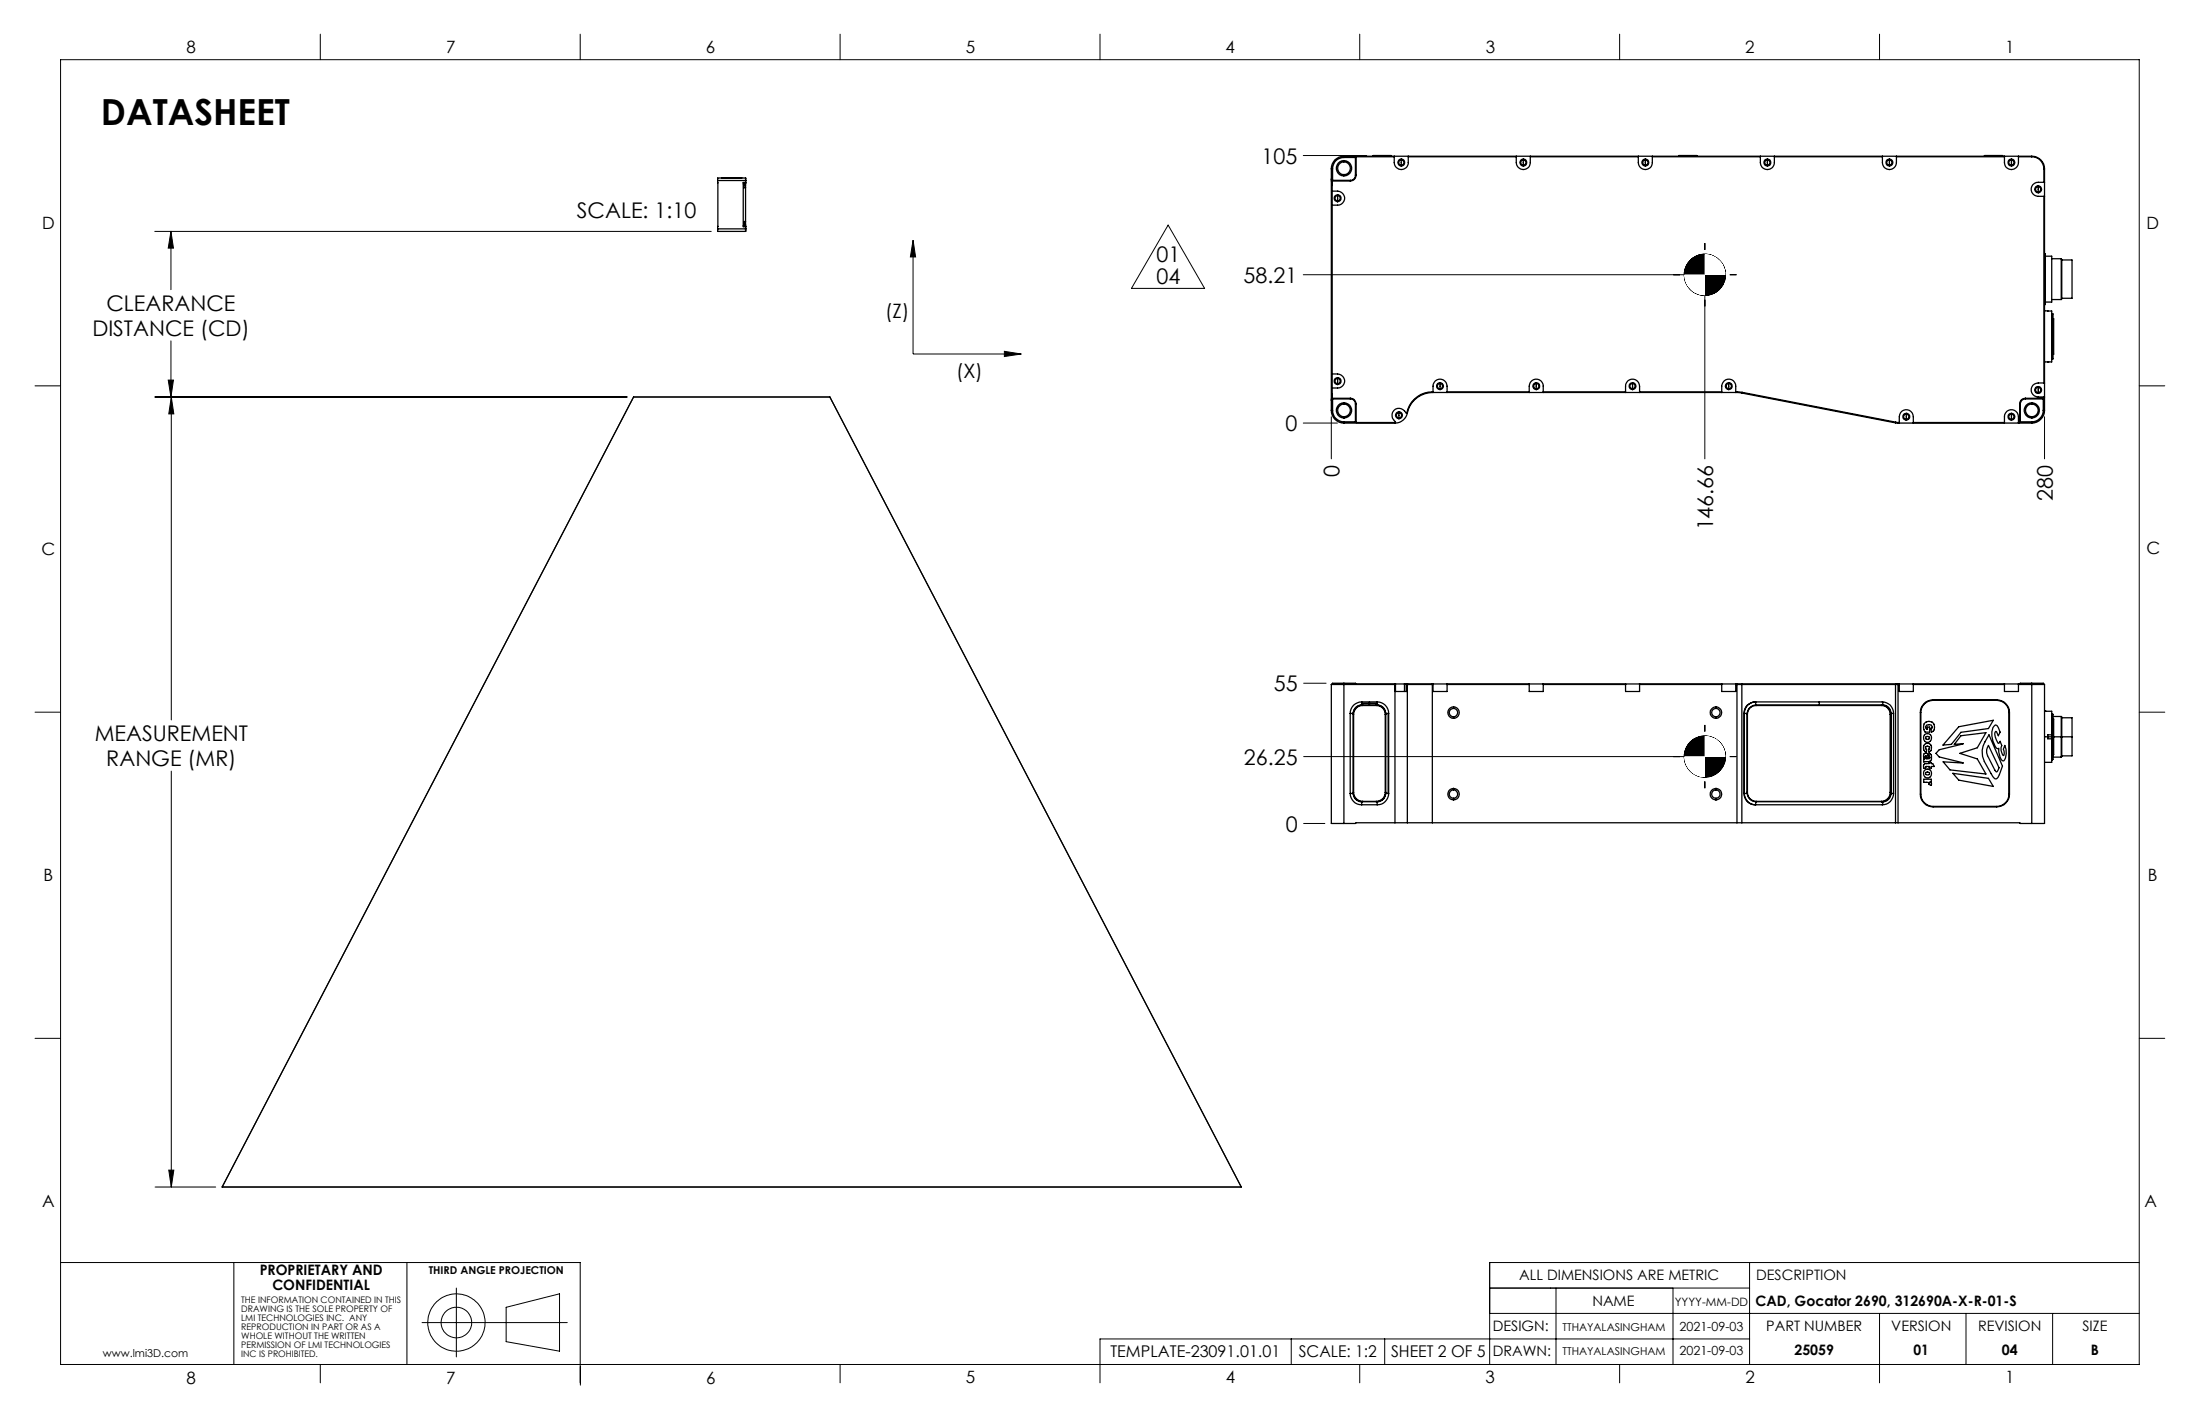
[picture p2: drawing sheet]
<svg xmlns="http://www.w3.org/2000/svg" width="432mm" height="279mm" viewBox="0 0 432 279" stroke-linecap="round" stroke-linejoin="round" font-family="sans-serif">
<g fill="none" stroke="#000" stroke-width=".25">
<path d="M140.9 35.4h5.5M140.9 35.4v9.5M142 34.9h-.4M142 34.9h.1M142 34.9h3.2M145.2 34.9h.4M145.2 34.9h.1M146.3 34.9l.1 .5M146.3 34.9v.9M146.3 34.9h-5.4v.5M146.3 35.8v.3h-.4M146.3 36.3v.5"/>
<path d="M146.3 36.8v6.7M146.3 35.8h-.4v8.7h.4M146.3 36.3h-.2v.5h.2M146.4 35.4l-.1 .9M261.3 35.1l.1 1.3M261.3 33.1v47.4M261.3 33.1h.2M261.4 37.5a2.01 2.01 0 0 1 2.4 .8 1.36 1.36 0 0 1-1.3 2h-1.1M261.4 35.5v42.6M261.4 35.5h3.6M261.5 35.4l-.1 .1M261.5 33.1v2.3"/>
<path d="M261.5 35.4h3.5M262.5 38.2a.69 .69 0 0 0-.6 .7 .69 .69 0 0 0 .6 .7M262.5 38.2a.69 .69 0 0 1 .7 .7 .69 .69 0 0 1-.7 .7M262.5 38.2v1.4M263.8 31.5a1.5 1.5 0 0 0-1.5 1.5 1.5 1.5 0 0 0 1.5 1.5M263.8 31.5a1.5 1.5 0 0 1 1.5 1.5 1.5 1.5 0 0 1-1.5 1.5M263.8 30.9a2.17 2.17 0 0 0-2.3 2.2M263.8 31.8a1.25 1.25 0 0 1 1.2 1.2 1.25 1.25 0 0 1-1.2 1.3M263.8 31.8a1.25 1.25 0 0 0-1.3 1.2 1.25 1.25 0 0 0 1.3 1.3M263.8 30.7a2.41 2.41 0 0 0-2.5 2.4M263.8 30.7v.2M263.8 31.5v.3"/>
<path d="M263.8 34.3v.2M263.8 30.9h2.2M263.8 30.7h135M265 35.4v.1M266 34.4a.96 .96 0 0 1-1 1M266 34.4h.2M266 30.9v3.5M266.2 34.4a1.21 1.21 0 0 1-1.2 1.1M266.2 30.8l-.2 .1M266.2 30.8v3.6M266.2 30.8h7.4M269.4 30.7l.1-.2h3.5l.2 .2"/>
<path d="M273.6 30.7a2.72 2.72 0 0 0 .3 2 1.37 1.37 0 0 0 1.5 .5 1.37 1.37 0 0 0 1-1.3v-1.2M275 31.2a.67 .67 0 0 0-.6 .7 .67 .67 0 0 0 .6 .7M275 31.2a.67 .67 0 0 1 .7 .7 .67 .67 0 0 1-.7 .7M275 31.2v1.4M276.4 30.8h21.2M297.6 30.7a2.72 2.72 0 0 0 .3 2 1.37 1.37 0 0 0 1.5 .5 1.37 1.37 0 0 0 1-1.3v-1.2M299 31.2a.67 .67 0 0 0-.7 .7 .67 .67 0 0 0 .7 .7M299 31.2a.67 .67 0 0 1 .6 .7 .67 .67 0 0 1-.6 .7M299 31.2v1.4M300.4 30.8h21.2M321.6 30.7a2.72 2.72 0 0 0 .2 2 1.37 1.37 0 0 0 1.5 .5 1.37 1.37 0 0 0 1-1.3v-1.2M322.9 31.2a.67 .67 0 0 0-.6 .7 .67 .67 0 0 0 .6 .7"/>
<path d="M322.9 31.2a.67 .67 0 0 1 .7 .7 .67 .67 0 0 1-.7 .7M322.9 31.2v1.4M324.3 30.8h21.2M329.4 30.7l.1-.2h3.5l.2 .2M345.5 30.7a2.72 2.72 0 0 0 .3 2 1.37 1.37 0 0 0 1.5 .5 1.37 1.37 0 0 0 1-1.3v-1.2M346.9 31.2a.67 .67 0 0 0-.7 .7 .67 .67 0 0 0 .7 .7M346.9 31.2a.67 .67 0 0 1 .7 .7 .67 .67 0 0 1-.7 .7M346.9 31.2v1.4M348.3 30.8h21.2M369.5 30.7a2.72 2.72 0 0 0 .2 2 1.37 1.37 0 0 0 1.5 .5 1.37 1.37 0 0 0 1-1.3v-1.2M370.8 31.2a.67 .67 0 0 0-.6 .7 .67 .67 0 0 0 .6 .7M370.8 31.2a.67 .67 0 0 1 .7 .7 .67 .67 0 0 1-.7 .7"/>
<path d="M370.8 31.2v1.4M372.2 30.8h21.2M389.4 30.7l.1-.2h3.5l.2 .2M393.4 30.7a3.2 3.2 0 0 0 .2 2 1.4 1.4 0 0 0 1.6 .5 1.4 1.4 0 0 0 1-1.3v-1.2M394.8 31.2a.67 .67 0 0 0-.7 .7 .67 .67 0 0 0 .7 .7M394.8 31.2a.67 .67 0 0 1 .7 .7 .67 .67 0 0 1-.7 .7M394.8 31.2v1.4M396.2 30.8h2.6M398.8 30.8a2.41 2.41 0 0 1 2.4 2.3M398.8 30.7a2.47 2.47 0 0 1 2.5 2.4M398.8 30.7v.1M400 36.5a.67 .67 0 0 0-.7 .6 .67 .67 0 0 0 .7 .7"/>
<path d="M400 36.5a.67 .67 0 0 1 .7 .6 .67 .67 0 0 1-.7 .7M400 36.5v1.3M401.2 33.1v2.7M401.2 38.5v36.6M401.2 33.1h.1M401.3 35.8a2.27 2.27 0 0 0-2.3 .4 1.39 1.39 0 0 0-.2 1.5 1.39 1.39 0 0 0 1.2 .8h1.3M401.3 33.1v47.4M140.9 44.9v.5h5.4M140.9 44.9h5.5M145.9 44.2h.4v.3M146.3 44l.1 .9M146.3 44.5v.9"/>
<path d="M146.3 43.5v.5M146.3 43.5h-.2v.5h.2M146.4 44.9l-.1 .5M401.3 49.8h.1v10h-.1M401.4 50.3h1.3v9h-1.3M402.7 50.8h1.9M402.7 58.8h1.9M404.6 50.8v8M404.6 50.8l.1 .1v7.7l-.1 .2M404.7 51h2v7.5h-2M124.4 77.9h38.5l80.7 155h-200zM261.4 78.1l.1 .2"/>
<path d="M261.4 77.3l-.1 1.2M261.4 73.4a2.01 2.01 0 0 1 2.4 .8 1.36 1.36 0 0 1-1.3 1.9h-1.1M261.4 78.1h3.6M261.5 78.3h3.5M261.5 78.3v2.2M262.5 74.1a.69 .69 0 0 0-.6 .7 .69 .69 0 0 0 .6 .7M262.5 74.1a.69 .69 0 0 1 .7 .7 .69 .69 0 0 1-.7 .7M262.5 74.1v1.4M263.8 79a1.5 1.5 0 0 0-1.5 1.5 1.5 1.5 0 0 0 1.5 1.5M263.8 79a1.5 1.5 0 0 1 1.5 1.5 1.5 1.5 0 0 1-1.5 1.5M263.8 79.3a1.25 1.25 0 0 1 1.2 1.2 1.25 1.25 0 0 1-1.2 1.3M263.8 79.3a1.25 1.25 0 0 0-1.3 1.2 1.25 1.25 0 0 0 1.3 1.3"/>
<path d="M263.8 79v.3M265 78.3a.96 .96 0 0 1 1 1M265 78.1v.2M265 78.1a1.14 1.14 0 0 1 1.2 1.2M266 79.3h.2M266 79.3v3.5M266.2 79.3v3.6M281.1 76.9a5.1 5.1 0 0 0-5 4.1M281.1 77a5.1 5.1 0 0 0-4.9 4M281.1 76.9h.2M281.1 77h59.8M281.1 76.9v.1"/>
<path d="M281.3 77a2.27 2.27 0 0 1 .4-2.3 1.39 1.39 0 0 1 1.5-.2 1.39 1.39 0 0 1 .8 1.3v1.2M282.6 75.1a.67 .67 0 0 0-.6 .7 .67 .67 0 0 0 .6 .6M282.6 75.1a.67 .67 0 0 1 .7 .7 .67 .67 0 0 1-.7 .6M282.6 75.1v1.3M284 76.9h16.1M300.1 77a2.16 2.16 0 0 1 .9-2.5 1.38 1.38 0 0 1 1.9 1.3v1.2M301.5 75.1a.67 .67 0 0 0-.7 .7 .67 .67 0 0 0 .7 .6M301.5 75.1a.67 .67 0 0 1 .7 .7 .67 .67 0 0 1-.7 .6M301.5 75.1v1.3M302.9 76.9h16.2M319.1 77a2.27 2.27 0 0 1 .4-2.3 1.39 1.39 0 0 1 1.5-.2 1.39 1.39 0 0 1 .8 1.3v1.2M320.4 75.1a.67 .67 0 0 0-.6 .7 .67 .67 0 0 0 .6 .6"/>
<path d="M320.4 75.1a.67 .67 0 0 1 .7 .7 .67 .67 0 0 1-.7 .6M320.4 75.1v1.3M321.8 76.9h16.1M337.9 77a2.16 2.16 0 0 1 .8-2.5 1.36 1.36 0 0 1 2 1.3v1.2M339.3 75.1a.67 .67 0 0 0-.7 .7 .67 .67 0 0 0 .7 .6M339.3 75.1a.67 .67 0 0 1 .7 .7 .67 .67 0 0 1-.7 .6M339.3 75.1v1.3M340.7 76.9h.2M340.9 76.9l1 .1M340.9 77l1 .1M340.9 76.9v.1M341.9 77.1l30.1 5.9"/>
<path d="M341.9 77l30.2 5.8M341.9 77v.1M396.4 79.3h.1M396.4 79.3v3.6M396.5 79.3v3.5M397.5 78.3a1.02 1.02 0 0 0-1 1M397.5 78.1v.2M397.5 78.1a1.09 1.09 0 0 0-1.1 1.2M397.5 78.3h3.5M397.5 78.1h3.7M398.8 79a1.5 1.5 0 0 0-1.5 1.5 1.5 1.5 0 0 0 1.5 1.5M398.8 79a1.5 1.5 0 0 1 1.5 1.5 1.5 1.5 0 0 1-1.5 1.5"/>
<path d="M398.8 79.3a1.25 1.25 0 0 1 1.3 1.2 1.25 1.25 0 0 1-1.3 1.3M398.8 79.3a1.25 1.25 0 0 0-1.3 1.2 1.25 1.25 0 0 0 1.3 1.3M398.8 79v.3M400 75.8a.67 .67 0 0 0-.7 .7 .67 .67 0 0 0 .7 .7M400 75.8a.67 .67 0 0 1 .7 .7 .67 .67 0 0 1-.7 .7M400 75.8v1.4M401 78.3v2.2M401.2 78.1l-.2 .2M401.2 77.9v.2M401.3 75.1a2.16 2.16 0 0 0-2.5 .9 1.38 1.38 0 0 0 1.2 1.9h1.3M401.3 61h1.4v10h-1.4M401.9 71h.1"/>
<path d="M402.7 70.5h.1M402.7 61.5h.1M402.8 61.5v9M402.8 61.5l.1 .1v8.8l-.1 .1M402.9 62.5h.2v7h-.2M261.3 80.5a2.47 2.47 0 0 0 2.5 2.5M261.3 80.5h.2M261.5 80.5a2.23 2.23 0 0 0 2.3 2.3M263.8 82.8h2.2M263.8 83h10M263.8 81.8v.2M263.8 82.8v.2"/>
<path d="M266 82.8l.2 .1M266.2 82.9h7.6M273.8 82.9h.1M273.8 83h.1M273.8 82.9v.1M273.9 82.9v.1M274.6 80.8a.67 .67 0 0 0-.7 .7 .67 .67 0 0 0 .7 .7M274.6 80.8a.67 .67 0 0 1 .6 .7 .67 .67 0 0 1-.6 .7M274.6 80.8v1.4M276.1 81.1a1.56 1.56 0 0 0-2.8-.2 1.61 1.61 0 0 0 .6 1.9v.1M276.1 81.1h.1M276.1 81v.1"/>
<path d="M276.1 81h.1M276.2 81v.1M276.2 81.1a2.5 2.5 0 0 1-2.3 1.9M372 83h.5M372.1 82.8l.4 .1M372.1 82.8l-.1 .2M372.5 82.9h.3M372.5 83h26.3M372.5 82.9v.1M372.8 83a2.16 2.16 0 0 1 .8-2.5 1.38 1.38 0 0 1 1.9 1.3v1.2M374.2 81.1a.67 .67 0 0 0-.7 .7 .67 .67 0 0 0 .7 .6M374.2 81.1a.67 .67 0 0 1 .6 .7 .67 .67 0 0 1-.6 .6"/>
<path d="M374.2 81.1v1.3M375.5 82.9h17.9M393.4 83a2.27 2.27 0 0 1 .5-2.3 1.39 1.39 0 0 1 1.5-.2 1.39 1.39 0 0 1 .8 1.3v1.2M394.8 81.1a.67 .67 0 0 0-.7 .7 .67 .67 0 0 0 .7 .6M394.8 81.1a.67 .67 0 0 1 .7 .7 .67 .67 0 0 1-.7 .6M394.8 81.1v1.3M396.2 82.9h.2M396.5 82.8l-.1 .1M396.5 82.8h2.3M398.8 81.8v.2M398.8 82.8v.2M401 80.5a2.29 2.29 0 0 1-2.2 2.3"/>
<path d="M401 80.5h.3M401.3 80.5a2.53 2.53 0 0 1-2.5 2.5M261.3 134.3h12.6M261.3 134.3v27.3h2.5M263.8 134.1h-2.3l-.2 .2M263.8 134.1h2.2l.1 .1h7.7M263.8 134.1v27.5M265 140h.6M265 140v15.7M267.3 137.7a2.23 2.23 0 0 0-2.3 2.3M267.3 137.7v.3M267.3 138v.3"/>
<path d="M267.3 138.3a1.63 1.63 0 0 0-1.7 1.5M267.3 137.7h3M267.3 138.3h3M267.3 138h3M267.4 138.4a1.75 1.75 0 0 0-1.7 1.8M267.4 138.4v-.1a1.87 1.87 0 0 0-1.8 1.9M267.4 138.4h2.7M268.8 137.7v.6M270.1 138.4a1.69 1.69 0 0 1 1.8 1.8M270.1 138.4v-.1a1.81 1.81 0 0 1 1.9 1.9M270.3 137.7a2.23 2.23 0 0 1 2.3 2.3M270.3 138.3a1.63 1.63 0 0 1 1.7 1.5"/>
<path d="M270.3 138v.3M270.3 137.7v.3M272 140h.5M272.5 140h.1M272.5 140v15.7M272.6 140v15.7M273.8 134.2h.1M273.8 134.2v27.2M273.9 134.3v1.4h2.3M273.9 134.2v.1M273.9 134.2h.1M273.9 134.2h1.8"/>
<path d="M273.9 134.2v1.5M275.7 134.2h.4M275.7 134.2v1.5M276 134.2v1.5M276.1 134.2l.1 .1M276.1 134.2h.1M276.1 134.2h5M276.2 134.3h.1M276.2 134.3h5.1M276.2 134.3v27.1M281.1 134.2v27.2M281.1 134.2h.2"/>
<path d="M281.3 134.2h2.7M281.3 134.2v1.5h2.7v-1.5M284 134.3h16.1M284 134.2h16.1M285.3 138.7a1.13 1.13 0 0 0-1.1 1.1 1.13 1.13 0 0 0 1.1 1.1M285.3 138.7a1.13 1.13 0 0 1 1.1 1.1 1.13 1.13 0 0 1-1.1 1.1M285.3 139a.83 .83 0 0 0-.9 .8 .83 .83 0 0 0 .9 .9M285.3 139a.83 .83 0 0 1 .8 .8 .83 .83 0 0 1-.8 .9M285.3 138.7v.3M300.1 134.2h2.8M300.1 134.2v1.5h2.8v-1.5M302.9 134.3h16.2"/>
<path d="M302.9 134.2h16.2M319.1 134.2h2.7M319.1 134.2v1.5h2.7v-1.5M321.8 134.3h16.1M321.8 134.2h16.1M336.8 138.7a1.13 1.13 0 0 0-1.1 1.1 1.13 1.13 0 0 0 1.1 1.1M336.8 138.7a1.13 1.13 0 0 1 1.1 1.1 1.13 1.13 0 0 1-1.1 1.1M336.8 139a.83 .83 0 0 0-.8 .8 .83 .83 0 0 0 .8 .9M336.8 139a.83 .83 0 0 1 .8 .8 .83 .83 0 0 1-.8 .9M336.8 138.7v.3M337.9 134.2h2.8M337.9 134.2v1.5h2.8v-1.5"/>
<path d="M340.7 134.3h1.2M340.7 134.2h.2M340.9 134.2h1M340.9 134.2v27.2M341.9 134.3h30.1M341.9 134.3v27.1M341.9 134.2h30.2M341.9 134.2v.1M342.3 140a2.17 2.17 0 0 1 2.2-2.3h24.9a2.17 2.17 0 0 1 2.3 2.3M342.3 140v15.7M342.3 140h.1M342.4 140h.5"/>
<path d="M342.4 140v15.7M344.6 138.3v-.5a2.11 2.11 0 0 0-2.2 2.2M344.7 138.4a1.69 1.69 0 0 0-1.7 1.8M344.7 138.3a1.81 1.81 0 0 0-1.8 1.9M344.7 138.4h24.6M344.7 138.3h24.8M344.7 138.3v.1M357 137.7l.1 .6M369.3 138.4a1.69 1.69 0 0 1 1.7 1.8M369.3 138.4v-.1a1.81 1.81 0 0 1 1.8 1.9v15.3a1.7 1.7 0 0 1-1.8 1.7M369.5 137.7v.6M369.5 138.3a1.71 1.71 0 0 1 1.7 1.7"/>
<path d="M371.2 140v.2M371.2 140h.5M371.7 140v15.7M372 134.3h.8M372 134.3v27.1M372.1 134.2h.4M372.1 134.2l-.1 .1M372.5 134.2v27.2M372.5 134.2h.3M372.8 134.2h2.7M372.8 134.2v1.5h2.7v-1.5M375.5 134.3h17.9"/>
<path d="M375.5 134.2h17.9M377.6 138a2.72 2.72 0 0 1 1.8-.7h12.5a2.53 2.53 0 0 1 2.5 2.5v16a2.53 2.53 0 0 1-2.5 2.5h-12.5a2.53 2.53 0 0 1-2.5-2.5v-16a2.32 2.32 0 0 1 .7-1.8zM377.7 138.1a2.31 2.31 0 0 1 1.7-.7h12.5a2.41 2.41 0 0 1 2.4 2.4v16a2.41 2.41 0 0 1-2.4 2.4h-12.5a2.41 2.41 0 0 1-2.4-2.4v-16a2.31 2.31 0 0 1 .7-1.7zM393.4 134.2h2.8M393.4 134.2v1.5h2.8v-1.5M396.2 134.3h5.1M398.8 134.1h-2.3v.1h-.3M398.8 134.1h2.2l.3 .2M398.8 134.1v27.5M401.3 134.3v27.3h-2.5M401.3 139.6h1.4v4.6M401.4 139.6h.1"/>
<path d="M265 155.7a2.23 2.23 0 0 0 2.3 2.2M265 155.7h.6M265.6 155.5a1.75 1.75 0 0 0 1.8 1.7M265.6 155.5h.1M265.6 140.2v15.3M265.6 140.2h.1M265.6 155.8a1.63 1.63 0 0 0 1.7 1.5M265.7 155.5a1.81 1.81 0 0 0 1.7 1.7M265.7 140.2v15.3M267.3 157.3v.6M267.3 157.9h3M267.3 157.3h3"/>
<path d="M267.4 157.2h2.7M270.3 157.3v.6M271.9 155.5a1.75 1.75 0 0 1-1.8 1.7M271.9 155.5h.1M271.9 140.2v15.3M271.9 140.2h.1M272 155.8a1.63 1.63 0 0 1-1.7 1.5M272 155.5a1.7 1.7 0 0 1-1.9 1.7M272 155.7h.5M272 140.2v15.3M272.5 155.7h.1M272.6 155.7a2.23 2.23 0 0 1-2.3 2.2"/>
<path d="M285.3 154.7a1.13 1.13 0 0 0-1.1 1.1 1.13 1.13 0 0 0 1.1 1.2M285.3 154.7a1.13 1.13 0 0 1 1.1 1.1 1.13 1.13 0 0 1-1.1 1.2M285.3 155a.83 .83 0 0 0-.9 .8 .83 .83 0 0 0 .9 .8M285.3 155a.83 .83 0 0 1 .8 .8 .83 .83 0 0 1-.8 .8M285.3 140.7v.2M285.3 154.7v.3M285.3 156.6v.4M336.8 154.7a1.13 1.13 0 0 0-1.1 1.1 1.13 1.13 0 0 0 1.1 1.2M336.8 154.7a1.13 1.13 0 0 1 1.1 1.1 1.13 1.13 0 0 1-1.1 1.2M336.8 155a.83 .83 0 0 0-.8 .8 .83 .83 0 0 0 .8 .8M336.8 155a.83 .83 0 0 1 .8 .8 .83 .83 0 0 1-.8 .8M336.8 140.7v.2"/>
<path d="M336.8 154.7v.3M336.8 156.6v.4M342.3 155.7a2.17 2.17 0 0 0 2.2 2.2h24.9a2.17 2.17 0 0 0 2.3-2.2M342.3 155.7h.1M342.4 155.7a2.06 2.06 0 0 0 2.2 2.1v-.5h24.9M342.4 155.7h.5M342.9 155.5a1.69 1.69 0 0 0 1.8 1.7M342.9 155.5h.1M342.9 140.2h.1M342.9 140.2v15.3M343 155.5a1.75 1.75 0 0 0 1.7 1.7M343 140.2v15.3"/>
<path d="M344.7 157.2h24.6M369.5 157.3v.6M371 155.5a1.75 1.75 0 0 1-1.7 1.7M371 155.5h.2M371 140.2h.2M371 140.2v15.3M371.2 155.7a1.66 1.66 0 0 1-1.7 1.6M371.2 155.5v.2M371.2 155.7h.5M371.2 140.2v15.3M377.6 152.9h1.5v.5h-.3l.3 .3-.1 .4-.4-.2v-.3l-1-.1zM377.6 147.9a.53 .53 0 0 1 .7 0 .53 .53 0 0 1 .2 .6l.1 .4 .1-.1-.1-1a.91 .91 0 0 1 0 1.6l-1 .1v-.6h.2l-.3-.4z"/>
<path d="M377.7 149.9l.9-.1v-.2h.5v.2h.2l.4 .6h-.6v.3h-.5v-.3h-.6v.3h-.4l-.1-.6zM377.7 146.1a.87 .87 0 0 1 1.3 .1 .87 .87 0 0 1-.2 1.3l-.2 .1-.1-.6a.34 .34 0 0 0 0-.5 .34 .34 0 0 0-.5 0 .34 .34 0 0 0 .1 .5v.6a.94 .94 0 0 1-.4-1.5zM377.8 141.8a1.13 1.13 0 0 1 1.7 .2 1.13 1.13 0 0 1-.4 1.7l-.1-.7a.45 .45 0 0 0 .2-.6 .45 .45 0 0 0-.6-.2h-.3a.45 .45 0 0 0-.3 .5 .45 .45 0 0 0 .3 .4v-.4h.4v1h-.8l-.4-.8 .1-.6zM377.9 148.4l.1-.1a.32 .32 0 0 1 .2 .2 .32 .32 0 0 1 0 .4 .34 .34 0 0 1-.3-.5zM378.1 151.5a.37 .37 0 0 1 .4 0 .37 .37 0 0 1 .2 .4 .36 .36 0 0 1-.5 .1 .36 .36 0 0 1-.1-.5zM378.1 144.5a.37 .37 0 0 1 .4 0 .37 .37 0 0 1 .2 .4 .36 .36 0 0 1-.5 .2 .36 .36 0 0 1-.1-.6zM380.6 147.1l4.6-1.1 .1-.1-1.7 .1 1.3-1.6 4.9-.6-1.7 2.9-3.4 1.1 3.4 1.1 1.7 3-7.1-.8-1.3-1.6 3.9 .2-4.7-1.2-.6-.7zM383.3 151.7l7 1 .9 1.6-6.7-1.2zM384.5 142.6l6.7-1.3-.9 1.6-5.4 .8-1.9 2.3-1.6 .2zM390.3 146.3l2.1 4.3-.4 .8h-.2l-.3-.3-1.4-2.8a1.95 1.95 0 0 1 .2-2zM390.4 144.2l2.6 6.1-.9 2.2-.3 .3a1.43 1.43 0 0 1-1-1l-1.3-2.4a4 4 0 0 1 .1-3.8zM391.3 142.5l.4-.3 .3 .2 .2 .4 .4 .9-.4 .7-.4-.9h-.1a1.02 1.02 0 0 0-.1 1.1l.6 1.2 .2-.1 .2-.2 .3 .8a2.04 2.04 0 0 0 .3 1.9l.2-.4-.2-.8 .3-.7a2.58 2.58 0 0 1-.3 3h-.1a2.55 2.55 0 0 1-.8-2.5l-.4 .1a4.2 4.2 0 0 1-.6-4.4z"/>
<path d="M401.3 144.6h5.4M402.7 144.2h-.8v.8h.8M402.7 145v4.6h-1.4M402.7 144.2v.8M402.7 149.1h.1M402.7 140.1h.1M402.8 140.1v9M402.8 140.1l.1 .1v8.8l-.1 .1M402.9 141.1h.2v7h-.2M402.9 148.6h1.7M402.9 140.6h1.7M404.6 140.6v8"/>
<path d="M404.6 140.6l.1 .1v7.7l-.1 .2M404.7 140.8h2v3.8M406.7 144.6v3.7h-2M273.8 161.4h2.4M273.8 161.4h-7.6l-.2 .2h-2.2M276.2 161.4h4.9M281.1 161.4h59.8M340.9 161.4h1M341.9 161.4h30.1M372 161.4h.5M372.5 161.4h23.9l.1 .2h2.3"/>
<circle cx="262.5" cy="38.9" r=".51"/>
<circle cx="275" cy="31.9" r=".52"/>
<circle cx="299" cy="31.9" r=".52"/>
<circle cx="323" cy="31.9" r=".52"/>
<circle cx="346.9" cy="31.9" r=".51"/>
<circle cx="370.8" cy="31.9" r=".51"/>
<circle cx="394.8" cy="31.9" r=".51"/>
<circle cx="400" cy="37.1" r=".51"/>
<circle cx="262.5" cy="74.8" r=".51"/>
<circle cx="282.6" cy="75.8" r=".52"/>
<circle cx="301.5" cy="75.8" r=".52"/>
<circle cx="320.4" cy="75.8" r=".51"/>
<circle cx="339.3" cy="75.8" r=".52"/>
<circle cx="400" cy="76.5" r=".52"/>
<circle cx="274.6" cy="81.5" r=".51"/>
<circle cx="374.2" cy="81.8" r=".5"/>
<circle cx="394.8" cy="81.8" r=".5"/>
<circle cx="378.3" cy="144.8" r=".85"/>
<circle cx="378.3" cy="151.8" r=".85"/>
</g>
<g fill="none" stroke="#000" stroke-width=".2">
<path d="M11.9 11.7h408v256h-408zM62.9 6.7v5M113.9 6.7v5M164.9 6.7v5M215.9 6.7v5M266.9 6.7v5M317.9 6.7v5M368.9 6.7v5M255.8 30.5h12.5M30.4 45.4h109.2M33.5 45.4l.5 3.3h-1zM33.5 45.4v11.4"/>
<path d="M179.2 47.1v22.4h21.2M179.2 47.1l.5 3.3h-1zM229.3 44.2l7.1 12.4h-14.3zM255.8 53.9h77.5M334.6 55.2v34.8M334.6 47.7v1.3M339.5 53.9h1.3M6.9 75.7h5M30.4 77.9h92.7M33 74.6h1l-.5 3.3zM33.5 66.9v11M33.6 77.9l.5 3.3h-1z"/>
<path d="M33.6 77.9v63.4M124.4 77.9h38.5l80.7 155h-200zM197.1 68.9l3.3 .6-3.3 .5zM419.9 75.7h5M255.8 83h6.7M261.3 81.8v8.2M401.3 81.8v8.2M6.9 139.7h5M255.9 134.1h4.4M419.9 139.7h5M33.6 151.3v81.6M255.9 148.4h77.4"/>
<path d="M334.6 142.2v1.3M334.6 153.3v1.4M339.5 148.4h1.3M255.9 161.6h4.1M6.9 203.7h5M419.9 203.7h5M30.4 232.9h11.9M33.1 229.6h1l-.5 3.3zM11.9 247.7h102v23.6M45.9 247.7v20M79.9 247.7v20M82.8 259.5h28.5"/>
<path d="M89.6 252.7v13.5M99.3 256.5l10.5-2.6v11.2l-10.5-1.9zM292.4 252.7h51M292.4 257.7h127.5M305.4 252.7v15M328.4 252.7v15M343.4 247.7v20M368.9 257.7v13.6M385.9 257.7v10M402.9 257.7v10M419.9 247.7h-127.5v20M62.9 267.7v3.6"/>
<path d="M113.9 268.2v3.6M164.9 267.7v3.6M253.4 262.7v5M266.9 267.7v3.6M271.8 262.7v5M317.9 267.7v3.6M343.4 262.7h-127.5v8.6"/>
<circle cx="334.6" cy="53.9" r="4"/>
<circle cx="334.6" cy="148.4" r="4"/>
<circle cx="89.6" cy="259.5" r="5.6"/>
<circle cx="89.6" cy="259.5" r="3"/>
</g>
<g fill="#000">
<path d="M33.5 45.4l.5 3.3h-1zM33 74.6h1l-.5 3.3zM33.6 77.9l.5 3.3h-1zM33.1 229.6h1l-.5 3.3z"/>
<path d="M334.6 53.9v4a4.1 4.1 0 0 0 4-4zM331.8 51.1l-.2 .2a3.9 3.9 0 0 0-1 2.6h4v-4a4 4 0 0 0-2.8 1.2zM334.6 53.9v4a4.1 4.1 0 0 0 4-4zM331.8 51.1l-.2 .2a3.9 3.9 0 0 0-1 2.6h4v-4a4 4 0 0 0-2.8 1.2zM334.6 148.4v4a4 4 0 0 0 4-4zM332 145.4l-.2 .2a3.9 3.9 0 0 0-1.2 2.8h4v-4a4.5 4.5 0 0 0-2.6 1zM334.6 148.4v4a4 4 0 0 0 4-4zM332 145.4l-.2 .2a3.9 3.9 0 0 0-1.2 2.8h4v-4a4.5 4.5 0 0 0-2.6 1z"/>
<path d="M197.1 68.9l3.3 .6-3.3 .5zM179.2 47.1l.5 3.3h-1z"/>
</g>
<path d="M334.6 49.9v4h4a4 4 0 0 0-4-4zM330.6 53.9a4 4 0 0 0 4 4v-4zM334.6 49.9v4h4a4 4 0 0 0-4-4zM330.6 53.9a4 4 0 0 0 4 4v-4zM334.6 144.4v4h4a4.1 4.1 0 0 0-4-4zM330.6 148.4a4 4 0 0 0 4 4v-4zM334.6 144.4v4h4a4.1 4.1 0 0 0-4-4zM330.6 148.4a4 4 0 0 0 4 4v-4z" fill="#fff"/>
<text font-size="7.1" x="19.8" y="24.5">DATASHEET</text>
<g font-size="4.2">
<text x="247.6" y="32.1">105</text>
<text x="113.2" y="42.8">SCALE: 1:10</text>
<text x="227" y="51.5">01</text>
<text x="227" y="55.6">04</text>
<text x="244.1" y="55.5">58.21</text>
<text x="18.1" y="66">DISTANCE (CD)</text>
<text x="20.9" y="60.9">CLEARANCE</text>
<text x="252.3" y="84.6">0</text>
<text x="262.9" y="93.5" transform="rotate(-90 262.9 93.5)">0</text>
<text x="402.9" y="98.2" transform="rotate(-90 402.9 98.2)">280</text>
<text x="336.2" y="104.1" transform="rotate(-90 336.2 104.1)">146.66</text>
<text x="250" y="135.7">55</text>
<text x="18.6" y="145.3">MEASUREMENT</text>
<text x="20.9" y="150.4">RANGE (MR)</text>
<text x="244.2" y="150">26.25</text>
<text x="252.4" y="163.2">0</text>
</g>
<g font-size="3.9">
<text x="173.8" y="62.3">(Z)</text>
<text x="187.7" y="74.3">(X)</text>
</g>
<g font-size="3.3">
<text x="36.6" y="10.5">8</text>
<text x="87.5" y="10.5">7</text>
<text x="138.6" y="10.5">6</text>
<text x="189.6" y="10.5">5</text>
<text x="240.5" y="10.4">4</text>
<text x="291.6" y="10.4">3</text>
<text x="342.6" y="10.4">2</text>
<text x="393.6" y="10.4">1</text>
<text x="8.2" y="44.9">D</text>
<text x="421.3" y="44.9">D</text>
<text x="8.1" y="108.9">C</text>
<text x="421.3" y="108.8">C</text>
<text x="8.5" y="172.8">B</text>
<text x="421.6" y="172.9">B</text>
<text x="8.3" y="236.8">A</text>
<text x="420.9" y="236.9">A</text>
<text x="36.6" y="271.5">8</text>
<text x="87.6" y="271.5">7</text>
<text x="138.6" y="271.5">6</text>
<text x="189.6" y="271.3">5</text>
<text x="240.6" y="271.3">4</text>
<text x="291.5" y="271.4">3</text>
<text x="342.6" y="271.4">2</text>
<text x="393.5" y="271.3">1</text>
</g>
<g font-size="3.2">
<text x="217.9" y="266.3">TEMPLATE-23091.01.01</text>
<text x="254.9" y="266.3">SCALE: 1:2</text>
<text x="273" y="266.3">SHEET 2 OF 5</text>
</g>
<g font-size="2.8">
<text x="51" y="250.2">PROPRIETARY AND</text>
<text x="298.2" y="251.2">ALL DIMENSIONS ARE METRIC</text>
<text x="344.7" y="251.2">DESCRIPTION</text>
<text x="53.5" y="253">CONFIDENTIAL</text>
<text x="312.5" y="256.2">NAME</text>
<text x="344.6" y="256.2">CAD, Gocator 2690, 312690A-X-R-01-S</text>
<text x="293" y="261.2">DESIGN:</text>
<text x="346.7" y="261.2">PART NUMBER</text>
<text x="371.2" y="261.2">VERSION</text>
<text x="388.2" y="261.2">REVISION</text>
<text x="408.7" y="261.2">SIZE</text>
<text x="293" y="266.1">DRAWN:</text>
<text x="352.2" y="265.9">25059</text>
<text x="375.6" y="265.9">01</text>
<text x="392.9" y="265.9">04</text>
<text x="410.4" y="265.9">B</text>
</g>
<g font-size="2.5">
<text x="329.6" y="261.2">2021-09-03</text>
<text x="329.6" y="265.9">2021-09-03</text>
</g>
<text font-size="2.3" x="328.7" y="256.2">YYYY-MM-DD</text>
<g font-size="2.1">
<text x="84.2" y="250">THIRD ANGLE PROJECTION</text>
<text x="306.7" y="261.2">TTHAYALASINGHAM</text>
<text x="20.2" y="266.3">www.lmi3D.com</text>
<text x="306.7" y="265.9">TTHAYALASINGHAM</text>
</g>
<g font-size="1.8">
<text x="47.3" y="255.7">THE INFORMATION CONTAINED IN THIS</text>
<text x="47.3" y="257.5">DRAWING IS THE SOLE PROPERTY OF</text>
<text x="47.3" y="259.3">LMI TECHNOLOGIES INC. ANY</text>
<text x="47.3" y="261">REPRODUCTION IN PART OR AS A</text>
<text x="47.3" y="262.8">WHOLE WITHOUT THE WRITTEN</text>
<text x="47.3" y="264.6">PERMISSION OF LMI TECHNOLOGIES</text>
<text x="47.3" y="266.3">INC IS PROHIBITED.</text>
</g>
</svg>
